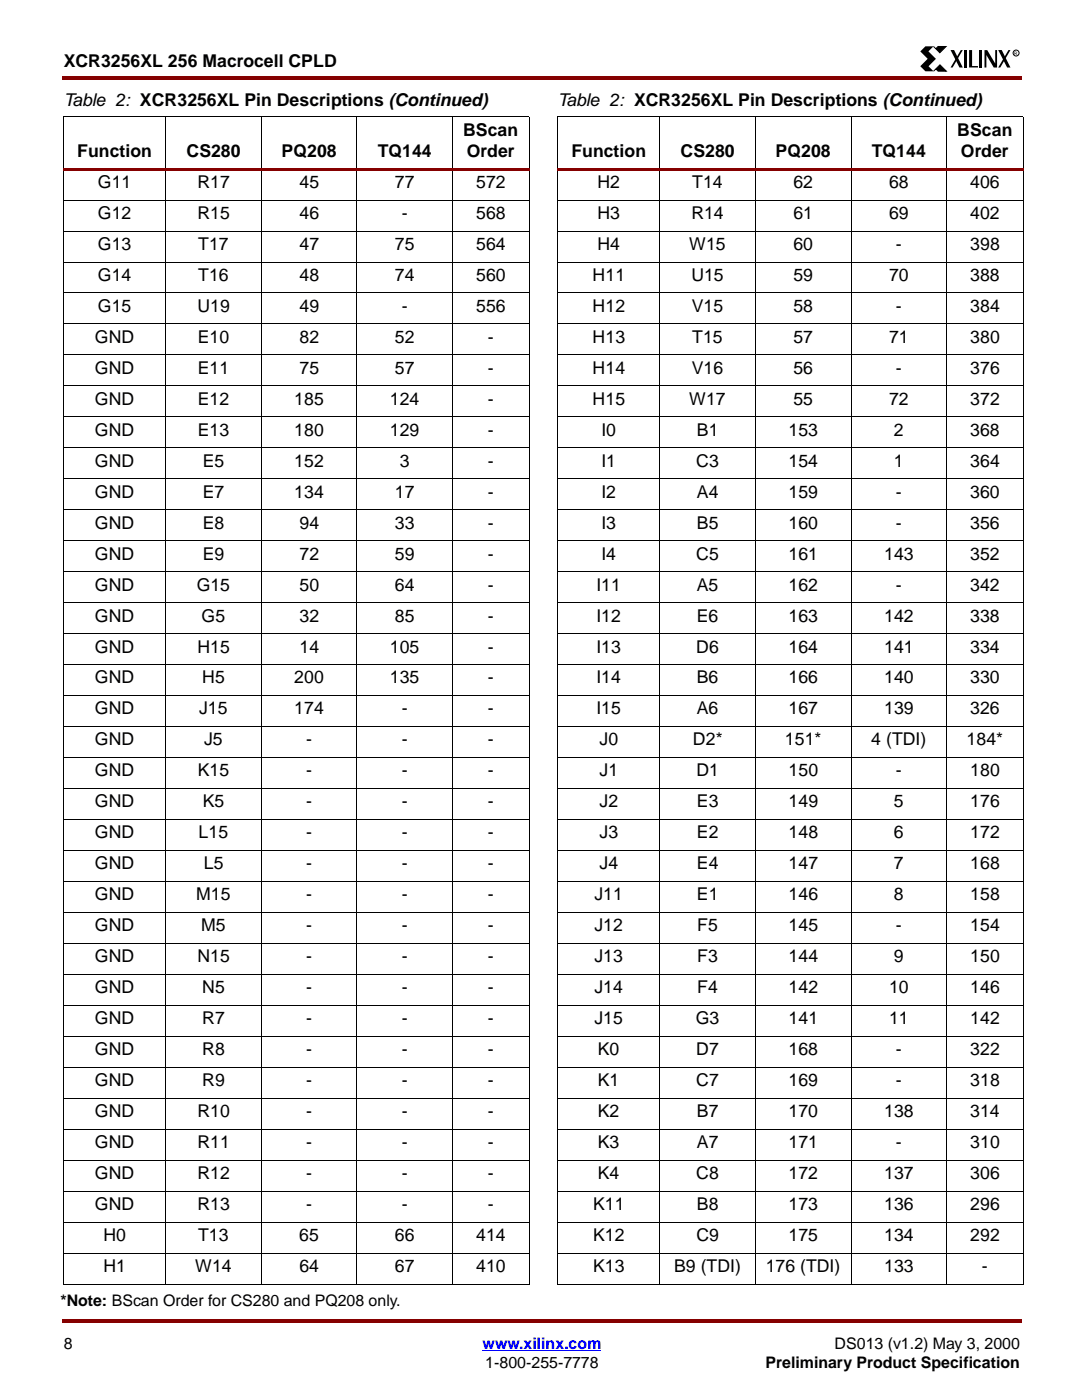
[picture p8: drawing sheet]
<svg xmlns="http://www.w3.org/2000/svg" width="216mm" height="279mm" viewBox="0 0 216 279" stroke-linecap="round" stroke-linejoin="round" font-family="sans-serif">
<g fill="#850000">
<path d="M12.4 15.2h.3v.7h-.3z"/>
<path d="M203.2 15.2h.3v.7h-.3z"/>
<path d="M12.7 15.2h190.5v.7h-190.5z"/>
</g>
<path d="M12.7 266.7h190.4v8.1h-190.4z" fill="#fff"/>
<path d="M96.1 269.2h23.7" fill="none" stroke="#00f" stroke-width=".2"/>
<g fill="#850000">
<path d="M12.4 262.8h.3v.8h-.3z"/>
<path d="M203.2 262.8h.3v.8h-.3z"/>
<path d="M12.7 262.8h190.5v.8h-190.5z"/>
</g>
<path d="M183.1 9.2h20v5.2h-20z" fill="#fff"/>
<path d="M183.3 10.2l1.1-1h1.6l-1 1 1.4 1.5-1.4 1.5 1 1h-1.6l-1.1-1 1.5-1.5zM189.4 10h.7l1.7 3.5h-.7zM191.4 10h.4l-2 3.5h-.4zM192 10h.6v3.4h-.6zM193.1 10h.6v3.2h1.1v.2h-1.7zM195.1 10h.6v3.4h-.6zM196.1 10h.6l1.6 2.7v-2.7h.3v3.5h-.6l-1.5-2.5v2.5h-.4zM198.9 10h.7l1.7 3.5h-.7zM200.9 10h.4l-2 3.5h-.4z" fill="#000"/>
<path d="M186 9.2l.4 .5 .5-.4h1.6l-1.3 1.2zM186.4 13.7l-.4 .5 1.3-1.3 1.2 1.3h-1.6z" fill="#000" stroke="#000" stroke-width=".2"/>
<g fill="none" stroke="#000" stroke-width=".2">
<path d="M12.6 23.3h92.8M12.7 23.3v10.1M12.7 33.9v222M33 23.2v232.8M52.1 23.2v232.8M71.1 23.2v232.8M90.2 23.2v232.8M105.4 23.3v10.1M105.4 33.9v222"/>
<circle cx="202.4" cy="10.6" r=".59"/>
</g>
<path d="M12.6 33.4h92.9v.6h-92.9z" fill="#850000"/>
<g fill="none" stroke="#000" stroke-width=".2">
<path d="M12.6 39.9h92.9M111.1 23.3h92.8M111.1 23.3v10.1M111.1 33.9v222M131.4 23.2v232.8M150.5 23.2v232.8M169.5 23.2v232.8M188.6 23.2v232.8M203.8 23.3v10.1M203.8 33.9v222M12.6 46.1h92.9M12.6 52.2h92.9"/>
<path d="M12.6 58.4h92.9M12.6 64.6h92.9M12.6 70.7h92.9M12.6 76.9h92.9M12.6 83.1h92.9M12.6 89.3h92.9M12.6 95.4h92.9M12.6 101.6h92.9M12.6 107.8h92.9M12.6 114h92.9M12.6 120.1h92.9M12.6 126.3h92.9"/>
<path d="M12.6 132.5h92.9M12.6 138.6h92.9M12.6 144.8h92.9M12.6 151h92.9M12.6 157.2h92.9M12.6 163.4h92.9M12.6 169.5h92.9M12.6 175.7h92.9M12.6 181.9h92.9M12.6 188h92.9M12.6 194.2h92.9M12.6 200.4h92.9"/>
<path d="M12.6 206.6h92.9M12.6 212.7h92.9M12.6 218.9h92.9M12.6 225.1h92.9M12.6 231.3h92.9M12.6 237.4h92.9M12.6 243.6h92.9M12.6 249.8h92.9M12.6 255.9h92.9"/>
</g>
<path d="M111 33.4h92.9v.6h-92.9z" fill="#850000"/>
<g fill="none" stroke="#000" stroke-width=".2">
<path d="M111 39.9h92.9M111 46.1h92.9M111 52.2h92.9M111 58.4h92.9M111 64.6h92.9M111 70.7h92.9M111 76.9h92.9M111 83.1h92.9M111 89.3h92.9M111 95.4h92.9M111 101.6h92.9M111 107.8h92.9"/>
<path d="M111 114h92.9M111 120.1h92.9M111 126.3h92.9M111 132.5h92.9M111 138.6h92.9M111 144.8h92.9M111 151h92.9M111 157.2h92.9M111 163.4h92.9M111 169.5h92.9M111 175.7h92.9M111 181.9h92.9"/>
<path d="M111 188h92.9M111 194.2h92.9M111 200.4h92.9M111 206.6h92.9M111 212.7h92.9M111 218.9h92.9M111 225.1h92.9M111 231.3h92.9M111 237.4h92.9M111 243.6h92.9M111 249.8h92.9M111 255.9h92.9"/>
</g>
<g font-size="3.5">
<text x="12.7" y="13.3">XCR3256XL 256 Macrocell CPLD</text>
<text x="12.7" y="21">Table 2: XCR3256XL Pin Descriptions (Continued)</text>
<text x="111.1" y="21">Table 2: XCR3256XL Pin Descriptions (Continued)</text>
<text x="92.3" y="27">BScan</text>
<text x="190.7" y="27">BScan</text>
<text x="15.4" y="31.3">Function</text>
<text x="37.2" y="31.3">CS280</text>
<text x="56.1" y="31.3">PQ208</text>
<text x="75.3" y="31.3">TQ144</text>
<text x="93" y="31.3">Order</text>
<text x="113.8" y="31.3">Function</text>
<text x="135.6" y="31.3">CS280</text>
<text x="154.5" y="31.3">PQ208</text>
<text x="173.7" y="31.3">TQ144</text>
<text x="191.4" y="31.3">Order</text>
<text x="19.5" y="37.5">G11</text>
<text x="39.3" y="37.5">R17</text>
<text x="59.6" y="37.5">45</text>
<text x="78.7" y="37.5">77</text>
<text x="94.9" y="37.5">572</text>
<text x="119" y="37.5">H2</text>
<text x="137.9" y="37.5">T14</text>
<text x="158.1" y="37.5">62</text>
<text x="177.1" y="37.5">68</text>
<text x="193.3" y="37.5">406</text>
<text x="19.5" y="43.6">G12</text>
<text x="39.3" y="43.6">R15</text>
<text x="59.6" y="43.6">46</text>
<text x="80" y="43.6">-</text>
<text x="94.9" y="43.6">568</text>
<text x="119" y="43.6">H3</text>
<text x="137.7" y="43.6">R14</text>
<text x="158.1" y="43.6">61</text>
<text x="177.1" y="43.6">69</text>
<text x="193.3" y="43.6">402</text>
<text x="19.5" y="49.8">G13</text>
<text x="39.5" y="49.8">T17</text>
<text x="59.6" y="49.8">47</text>
<text x="78.7" y="49.8">75</text>
<text x="94.9" y="49.8">564</text>
<text x="119" y="49.8">H4</text>
<text x="137.3" y="49.8">W15</text>
<text x="158.1" y="49.8">60</text>
<text x="178.5" y="49.8">-</text>
<text x="193.3" y="49.8">398</text>
<text x="19.5" y="56">G14</text>
<text x="39.5" y="56">T16</text>
<text x="59.6" y="56">48</text>
<text x="78.7" y="56">74</text>
<text x="94.9" y="56">560</text>
<text x="118.1" y="56">H11</text>
<text x="137.7" y="56">U15</text>
<text x="158.1" y="56">59</text>
<text x="177.1" y="56">70</text>
<text x="193.3" y="56">388</text>
<text x="19.5" y="62.1">G15</text>
<text x="39.3" y="62.1">U19</text>
<text x="59.6" y="62.1">49</text>
<text x="80" y="62.1">-</text>
<text x="94.9" y="62.1">556</text>
<text x="118.1" y="62.1">H12</text>
<text x="137.8" y="62.1">V15</text>
<text x="158.1" y="62.1">58</text>
<text x="178.5" y="62.1">-</text>
<text x="193.3" y="62.1">384</text>
<text x="18.9" y="68.3">GND</text>
<text x="39.4" y="68.3">E10</text>
<text x="59.6" y="68.3">82</text>
<text x="78.7" y="68.3">52</text>
<text x="97.2" y="68.3">-</text>
<text x="118.1" y="68.3">H13</text>
<text x="137.9" y="68.3">T15</text>
<text x="158.1" y="68.3">57</text>
<text x="177.1" y="68.3">71</text>
<text x="193.3" y="68.3">380</text>
<text x="18.9" y="74.5">GND</text>
<text x="39.4" y="74.5">E11</text>
<text x="59.6" y="74.5">75</text>
<text x="78.7" y="74.5">57</text>
<text x="97.2" y="74.5">-</text>
<text x="118.1" y="74.5">H14</text>
<text x="137.8" y="74.5">V16</text>
<text x="158.1" y="74.5">56</text>
<text x="178.5" y="74.5">-</text>
<text x="193.3" y="74.5">376</text>
<text x="18.9" y="80.7">GND</text>
<text x="39.4" y="80.7">E12</text>
<text x="58.6" y="80.7">185</text>
<text x="77.7" y="80.7">124</text>
<text x="97.2" y="80.7">-</text>
<text x="118.1" y="80.7">H15</text>
<text x="137.3" y="80.7">W17</text>
<text x="158.1" y="80.7">55</text>
<text x="177.1" y="80.7">72</text>
<text x="193.3" y="80.7">372</text>
<text x="18.9" y="86.9">GND</text>
<text x="39.4" y="86.9">E13</text>
<text x="58.6" y="86.9">180</text>
<text x="77.7" y="86.9">129</text>
<text x="97.2" y="86.9">-</text>
<text x="119.8" y="86.9">I0</text>
<text x="138.8" y="86.9">B1</text>
<text x="157.1" y="86.9">153</text>
<text x="178.1" y="86.9">2</text>
<text x="193.3" y="86.9">368</text>
<text x="18.9" y="93">GND</text>
<text x="40.4" y="93">E5</text>
<text x="58.6" y="93">152</text>
<text x="79.7" y="93">3</text>
<text x="97.2" y="93">-</text>
<text x="119.8" y="93">I1</text>
<text x="138.7" y="93">C3</text>
<text x="157.1" y="93">154</text>
<text x="178.1" y="93">1</text>
<text x="193.3" y="93">364</text>
<text x="18.9" y="99.2">GND</text>
<text x="40.4" y="99.2">E7</text>
<text x="58.6" y="99.2">134</text>
<text x="78.7" y="99.2">17</text>
<text x="97.2" y="99.2">-</text>
<text x="119.8" y="99.2">I2</text>
<text x="138.8" y="99.2">A4</text>
<text x="157.1" y="99.2">159</text>
<text x="178.5" y="99.2">-</text>
<text x="193.3" y="99.2">360</text>
<text x="18.9" y="105.4">GND</text>
<text x="40.4" y="105.4">E8</text>
<text x="59.6" y="105.4">94</text>
<text x="78.7" y="105.4">33</text>
<text x="97.2" y="105.4">-</text>
<text x="119.8" y="105.4">I3</text>
<text x="138.8" y="105.4">B5</text>
<text x="157.1" y="105.4">160</text>
<text x="178.5" y="105.4">-</text>
<text x="193.3" y="105.4">356</text>
<text x="18.9" y="111.5">GND</text>
<text x="40.4" y="111.5">E9</text>
<text x="59.6" y="111.5">72</text>
<text x="78.7" y="111.5">59</text>
<text x="97.2" y="111.5">-</text>
<text x="119.8" y="111.5">I4</text>
<text x="138.7" y="111.5">C5</text>
<text x="157.1" y="111.5">161</text>
<text x="176.1" y="111.5">143</text>
<text x="193.3" y="111.5">352</text>
<text x="18.9" y="117.7">GND</text>
<text x="39.2" y="117.7">G15</text>
<text x="59.6" y="117.7">50</text>
<text x="78.7" y="117.7">64</text>
<text x="97.2" y="117.7">-</text>
<text x="118.8" y="117.7">I11</text>
<text x="138.8" y="117.7">A5</text>
<text x="157.1" y="117.7">162</text>
<text x="178.5" y="117.7">-</text>
<text x="193.3" y="117.7">342</text>
<text x="18.9" y="123.9">GND</text>
<text x="40.2" y="123.9">G5</text>
<text x="59.6" y="123.9">32</text>
<text x="78.7" y="123.9">85</text>
<text x="97.2" y="123.9">-</text>
<text x="118.8" y="123.9">I12</text>
<text x="138.8" y="123.9">E6</text>
<text x="157.1" y="123.9">163</text>
<text x="176.1" y="123.9">142</text>
<text x="193.3" y="123.9">338</text>
<text x="18.9" y="130.1">GND</text>
<text x="39.3" y="130.1">H15</text>
<text x="59.6" y="130.1">14</text>
<text x="77.7" y="130.1">105</text>
<text x="97.2" y="130.1">-</text>
<text x="118.8" y="130.1">I13</text>
<text x="138.7" y="130.1">D6</text>
<text x="157.1" y="130.1">164</text>
<text x="176.1" y="130.1">141</text>
<text x="193.3" y="130.1">334</text>
<text x="18.9" y="136.2">GND</text>
<text x="40.3" y="136.2">H5</text>
<text x="58.6" y="136.2">200</text>
<text x="77.7" y="136.2">135</text>
<text x="97.2" y="136.2">-</text>
<text x="118.8" y="136.2">I14</text>
<text x="138.8" y="136.2">B6</text>
<text x="157.1" y="136.2">166</text>
<text x="176.1" y="136.2">140</text>
<text x="193.3" y="136.2">330</text>
<text x="18.9" y="142.4">GND</text>
<text x="39.7" y="142.4">J15</text>
<text x="58.6" y="142.4">174</text>
<text x="80" y="142.4">-</text>
<text x="97.2" y="142.4">-</text>
<text x="118.8" y="142.4">I15</text>
<text x="138.8" y="142.4">A6</text>
<text x="157.1" y="142.4">167</text>
<text x="176.1" y="142.4">139</text>
<text x="193.3" y="142.4">326</text>
<text x="18.9" y="148.6">GND</text>
<text x="40.7" y="148.6">J5</text>
<text x="61" y="148.6">-</text>
<text x="80" y="148.6">-</text>
<text x="97.2" y="148.6">-</text>
<text x="119.4" y="148.6">J0</text>
<text x="138" y="148.6">D2*</text>
<text x="156.4" y="148.6">151*</text>
<text x="173.6" y="148.6">4 (TDI)</text>
<text x="192.6" y="148.6">184*</text>
<text x="18.9" y="154.8">GND</text>
<text x="39.4" y="154.8">K15</text>
<text x="61" y="154.8">-</text>
<text x="80" y="154.8">-</text>
<text x="97.2" y="154.8">-</text>
<text x="119.4" y="154.8">J1</text>
<text x="138.7" y="154.8">D1</text>
<text x="157.1" y="154.8">150</text>
<text x="178.5" y="154.8">-</text>
<text x="193.3" y="154.8">180</text>
<text x="18.9" y="160.9">GND</text>
<text x="40.4" y="160.9">K5</text>
<text x="61" y="160.9">-</text>
<text x="80" y="160.9">-</text>
<text x="97.2" y="160.9">-</text>
<text x="119.4" y="160.9">J2</text>
<text x="138.8" y="160.9">E3</text>
<text x="157.1" y="160.9">149</text>
<text x="178.1" y="160.9">5</text>
<text x="193.3" y="160.9">176</text>
<text x="18.9" y="167.1">GND</text>
<text x="39.6" y="167.1">L15</text>
<text x="61" y="167.1">-</text>
<text x="80" y="167.1">-</text>
<text x="97.2" y="167.1">-</text>
<text x="119.4" y="167.1">J3</text>
<text x="138.8" y="167.1">E2</text>
<text x="157.1" y="167.1">148</text>
<text x="178.1" y="167.1">6</text>
<text x="193.3" y="167.1">172</text>
<text x="18.9" y="173.3">GND</text>
<text x="40.6" y="173.3">L5</text>
<text x="61" y="173.3">-</text>
<text x="80" y="173.3">-</text>
<text x="97.2" y="173.3">-</text>
<text x="119.4" y="173.3">J4</text>
<text x="138.8" y="173.3">E4</text>
<text x="157.1" y="173.3">147</text>
<text x="178.1" y="173.3">7</text>
<text x="193.3" y="173.3">168</text>
<text x="18.9" y="179.4">GND</text>
<text x="39.1" y="179.4">M15</text>
<text x="61" y="179.4">-</text>
<text x="80" y="179.4">-</text>
<text x="97.2" y="179.4">-</text>
<text x="118.4" y="179.4">J11</text>
<text x="138.8" y="179.4">E1</text>
<text x="157.1" y="179.4">146</text>
<text x="178.1" y="179.4">8</text>
<text x="193.3" y="179.4">158</text>
<text x="18.9" y="185.6">GND</text>
<text x="40.1" y="185.6">M5</text>
<text x="61" y="185.6">-</text>
<text x="80" y="185.6">-</text>
<text x="97.2" y="185.6">-</text>
<text x="118.4" y="185.6">J12</text>
<text x="138.9" y="185.6">F5</text>
<text x="157.1" y="185.6">145</text>
<text x="178.5" y="185.6">-</text>
<text x="193.3" y="185.6">154</text>
<text x="18.9" y="191.8">GND</text>
<text x="39.3" y="191.8">N15</text>
<text x="61" y="191.8">-</text>
<text x="80" y="191.8">-</text>
<text x="97.2" y="191.8">-</text>
<text x="118.4" y="191.8">J13</text>
<text x="138.9" y="191.8">F3</text>
<text x="157.1" y="191.8">144</text>
<text x="178.1" y="191.8">9</text>
<text x="193.3" y="191.8">150</text>
<text x="18.9" y="198">GND</text>
<text x="40.3" y="198">N5</text>
<text x="61" y="198">-</text>
<text x="80" y="198">-</text>
<text x="97.2" y="198">-</text>
<text x="118.4" y="198">J14</text>
<text x="138.9" y="198">F4</text>
<text x="157.1" y="198">142</text>
<text x="177.1" y="198">10</text>
<text x="193.3" y="198">146</text>
<text x="18.9" y="204.2">GND</text>
<text x="40.3" y="204.2">R7</text>
<text x="61" y="204.2">-</text>
<text x="80" y="204.2">-</text>
<text x="97.2" y="204.2">-</text>
<text x="118.4" y="204.2">J15</text>
<text x="138.6" y="204.2">G3</text>
<text x="157.1" y="204.2">141</text>
<text x="177.1" y="204.2">11</text>
<text x="193.3" y="204.2">142</text>
<text x="18.9" y="210.3">GND</text>
<text x="40.3" y="210.3">R8</text>
<text x="61" y="210.3">-</text>
<text x="80" y="210.3">-</text>
<text x="97.2" y="210.3">-</text>
<text x="119.1" y="210.3">K0</text>
<text x="138.7" y="210.3">D7</text>
<text x="157.1" y="210.3">168</text>
<text x="178.5" y="210.3">-</text>
<text x="193.3" y="210.3">322</text>
<text x="18.9" y="216.5">GND</text>
<text x="40.3" y="216.5">R9</text>
<text x="61" y="216.5">-</text>
<text x="80" y="216.5">-</text>
<text x="97.2" y="216.5">-</text>
<text x="119.1" y="216.5">K1</text>
<text x="138.7" y="216.5">C7</text>
<text x="157.1" y="216.5">169</text>
<text x="178.5" y="216.5">-</text>
<text x="193.3" y="216.5">318</text>
<text x="18.9" y="222.7">GND</text>
<text x="39.3" y="222.7">R10</text>
<text x="61" y="222.7">-</text>
<text x="80" y="222.7">-</text>
<text x="97.2" y="222.7">-</text>
<text x="119.1" y="222.7">K2</text>
<text x="138.8" y="222.7">B7</text>
<text x="157.1" y="222.7">170</text>
<text x="176.1" y="222.7">138</text>
<text x="193.3" y="222.7">314</text>
<text x="18.9" y="228.8">GND</text>
<text x="39.3" y="228.8">R11</text>
<text x="61" y="228.8">-</text>
<text x="80" y="228.8">-</text>
<text x="97.2" y="228.8">-</text>
<text x="119.1" y="228.8">K3</text>
<text x="138.8" y="228.8">A7</text>
<text x="157.1" y="228.8">171</text>
<text x="178.5" y="228.8">-</text>
<text x="193.3" y="228.8">310</text>
<text x="18.9" y="235">GND</text>
<text x="39.3" y="235">R12</text>
<text x="61" y="235">-</text>
<text x="80" y="235">-</text>
<text x="97.2" y="235">-</text>
<text x="119.1" y="235">K4</text>
<text x="138.7" y="235">C8</text>
<text x="157.1" y="235">172</text>
<text x="176.1" y="235">137</text>
<text x="193.3" y="235">306</text>
<text x="18.9" y="241.2">GND</text>
<text x="39.3" y="241.2">R13</text>
<text x="61" y="241.2">-</text>
<text x="80" y="241.2">-</text>
<text x="97.2" y="241.2">-</text>
<text x="118.1" y="241.2">K11</text>
<text x="138.8" y="241.2">B8</text>
<text x="157.1" y="241.2">173</text>
<text x="176.1" y="241.2">136</text>
<text x="193.3" y="241.2">296</text>
<text x="20.6" y="247.3">H0</text>
<text x="39.5" y="247.3">T13</text>
<text x="59.6" y="247.3">65</text>
<text x="78.7" y="247.3">66</text>
<text x="94.8" y="247.3">414</text>
<text x="118.1" y="247.3">K12</text>
<text x="138.7" y="247.3">C9</text>
<text x="157.1" y="247.3">175</text>
<text x="176.1" y="247.3">134</text>
<text x="193.3" y="247.3">292</text>
<text x="20.6" y="253.5">H1</text>
<text x="38.9" y="253.5">W14</text>
<text x="59.6" y="253.5">64</text>
<text x="78.7" y="253.5">67</text>
<text x="94.9" y="253.5">410</text>
<text x="118.1" y="253.5">K13</text>
<text x="134.3" y="253.5">B9 (TDI)</text>
<text x="152.6" y="253.5">176 (TDI)</text>
<text x="176.1" y="253.5">133</text>
<text x="195.6" y="253.5">-</text>
</g>
<g font-size="3.2">
<text x="12.1" y="260.2">*Note: BScan Order for CS280 and PQ208 only.</text>
<text x="12.7" y="268.8">8</text>
<text x="166.3" y="268.8">DS013 (v1.2) May 3, 2000</text>
<text x="96.7" y="272.7">1-800-255-7778</text>
<text x="152.5" y="272.7">Preliminary Product Specification</text>
</g>
<text font-size="3.2" fill="#00f" x="96.1" y="268.8">www.xilinx.com</text>
<text font-size=".9" x="202" y="10.9">R</text>
</svg>
